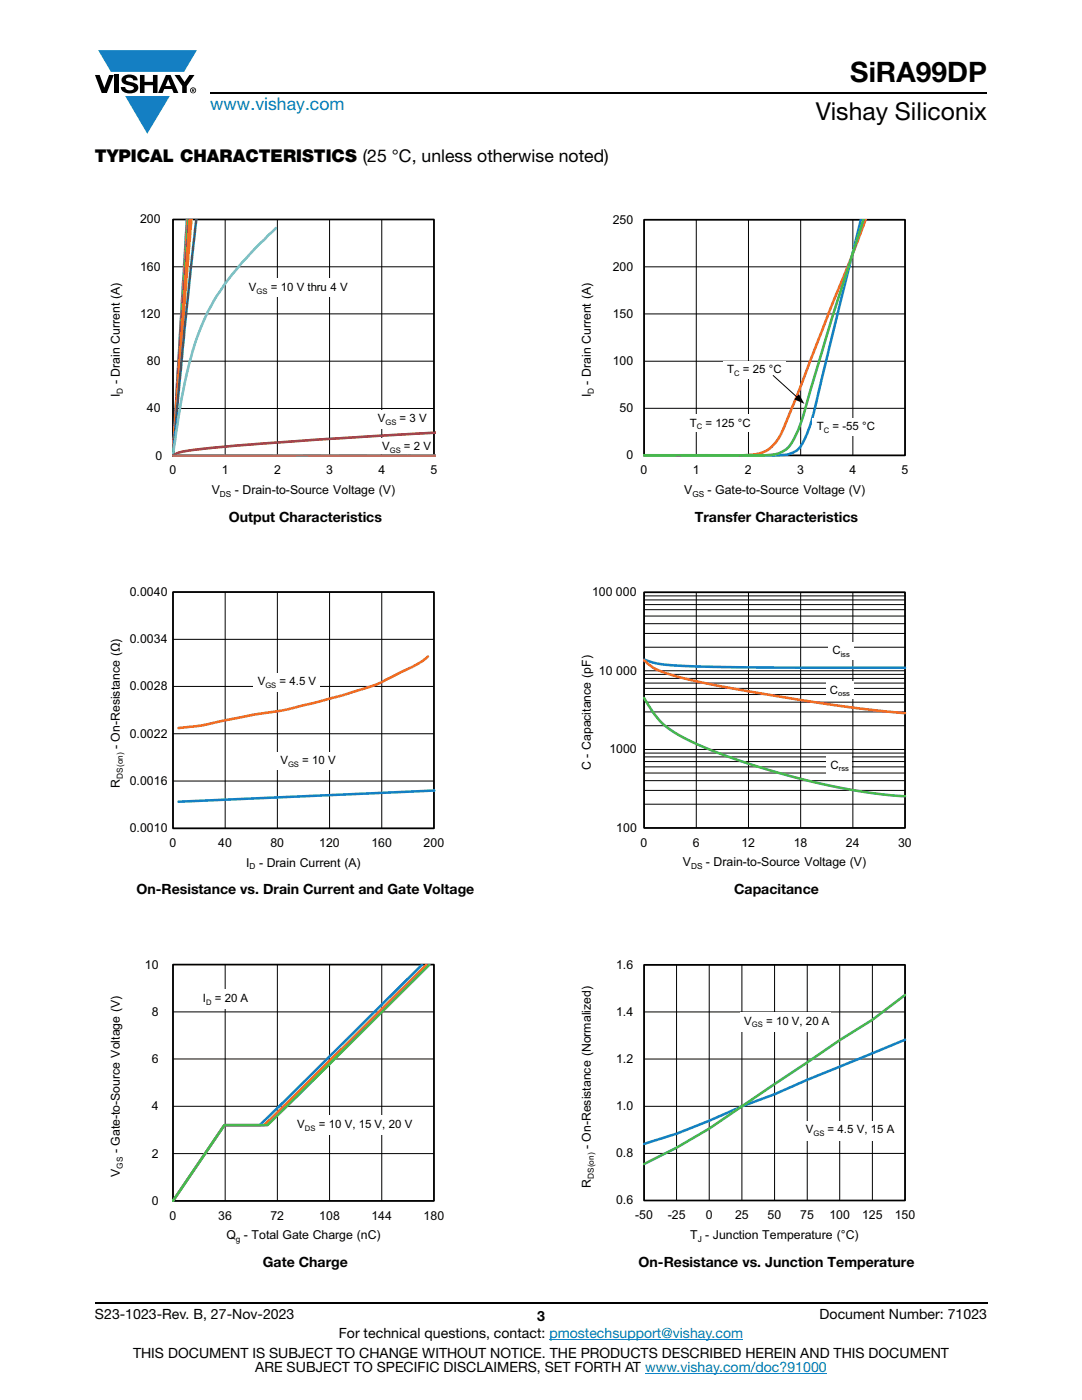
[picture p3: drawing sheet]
<svg xmlns="http://www.w3.org/2000/svg" width="216mm" height="279mm" viewBox="0 0 216 279" stroke-linecap="round" stroke-linejoin="round" font-family="sans-serif">
<g fill="#147fc3">
<path d="M19.6 10h19.7l-2.6 4.3h-1.1h-13.5z"/>
<path d="M25 19.2h8.9l-4.5 7.5z"/>
</g>
<g fill="#000">
<path d="M18.9 15h1l.9 2.5 1-2.5h.9l-1.4 3.6h-1zM22.9 15h.9v3.6h-.9zM24.6 15.3a2.1 2.1 0 0 1 2.8 .3l.1 .4h-.9a.79 .79 0 0 0-.7-.5 .79 .79 0 0 0-.8 .4l.3 .3 1 .2a1.08 1.08 0 0 1 1.2 1 1.08 1.08 0 0 1-1.1 1.2 1.73 1.73 0 0 1-2.4-1.2h.9a.96 .96 0 0 0 .8 .6 .96 .96 0 0 0 .9-.4 1.31 1.31 0 0 0-1.2-.6 1.03 1.03 0 0 1-1.1-.6 1.03 1.03 0 0 1 .2-1.1zM27.9 15h.9v1.3h1.7v-1.3h.9v3.6h-.9v-1.6h-1.7v1.6h-.9zM34.8 15h1.1l.9 1.4 1-1.4h1l-1.5 2.2v1.4h-.9v-1.4z"/>
<path d="M33.6 15.9l.5 1.3h-1.1zM33.1 15l-1.6 3.6h1l.3-.8h1.5l.3 .8h1l-1.6-3.6z"/>
<path d="M38.4 17.8h.2v.2h-.2zM38.3 17.7v.7h.1v-.3l.4 .3-.2-.3 .2-.2-.1-.2z"/>
<path d="M38.1 18a.46 .46 0 0 1 .9 0 .46 .46 0 0 1-.9 0zM37.9 18a.6 .6 0 0 0 1.2 0 .6 .6 0 0 0-1.2 0z"/>
</g>
<path d="M42 18.6h155M18.9 260h178.1" fill="none" stroke="#000" stroke-width=".36"/>
<path d="M109.6 267.3h38.7M128.7 274h36.3" fill="none" stroke="#007ec4" stroke-width=".2"/>
<path d="M34.5 53.2h52.1M44.9 43.8v47.2M55.3 43.8v47.2M65.8 43.8v47.2M76.2 43.8v47.2M34.5 72.1h52.1M34.5 62.6h52.1M34.5 91h52.1M34.5 81.5h52.1M34.5 91v-47.2h52.1v47.2" fill="none" stroke="#000" stroke-width=".2"/>
<path d="M34.5 43.8h52.1v47.2h-52.1z" fill="none" stroke="#000" stroke-width=".34"/>
<path d="M37.3 43.7l-2.8 47.2" fill="none" stroke="#147fc3" stroke-width=".51"/>
<path d="M37.4 43.7l-2.9 47.2" fill="none" stroke="#f16b22" stroke-width=".51"/>
<path d="M37.6 43.7l-3.1 47.2" fill="none" stroke="#48b74e" stroke-width=".51"/>
<path d="M37.8 43.7l-3.3 47.2" fill="none" stroke="#ee1f23" stroke-width=".51"/>
<path d="M38.2 43.7l-3.7 47.2" fill="none" stroke="#fec80b" stroke-width=".51"/>
<path d="M39.2 43.7l-2.4 22-2.3 25.2" fill="none" stroke="#2b5597" stroke-width=".51"/>
<path d="M55.1 45.5l-4.1 4-4.7 5.3-3.3 4.6-1.8 3.4-2.1 5.2-1.9 6.8-1.2 6-1.5 10.1" fill="none" stroke="#5dc7d2" stroke-width=".51"/>
<path d="M86.9 86.3l-23.7 1.4-20.9 1.7a39.3 39.3 0 0 0-6.9 1.1l-.9 .4" fill="none" stroke="#823d1b" stroke-width=".51"/>
<path d="M34.5 90.9h52.4" fill="none" stroke="#4e823b" stroke-width=".51"/>
<path d="M34.5 90.9h52.4" fill="none" stroke="#b9519f" stroke-width=".51"/>
<g fill="#fff">
<path d="M48.6 55.4h21.4v3.8h-21.4z"/>
<path d="M74.6 81.9h11.3v3.7h-11.3z"/>
<path d="M75.5 87.4h10.2v3h-10.2z"/>
</g>
<path d="M34.5 118.2h52.1v47.1h-52.1zM44.9 118.2v47.1M55.3 118.2v47.1M65.8 118.2v47.1M76.2 118.2v47.1M34.5 137h52.1M34.5 127.6h52.1M34.5 155.9h52.1M34.5 146.4h52.1" fill="none" stroke="#000" stroke-width=".2"/>
<path d="M34.5 118.2h52.1v47.1h-52.1z" fill="none" stroke="#000" stroke-width=".34"/>
<path d="M86.7 157.8l-51.1 2.2" fill="none" stroke="#147fc3" stroke-width=".51"/>
<path d="M85.4 131a23.8 23.8 0 0 1-6.1 3.5l-.5 .3a30.9 30.9 0 0 1-8.9 3.4l-9 2.5a60.6 60.6 0 0 1-10.5 2l-5.7 1.1a43.1 43.1 0 0 1-9.1 1.5" fill="none" stroke="#f16b22" stroke-width=".51"/>
<g fill="#fff">
<path d="M50.6 134.3h13.3v3.7h-13.3z"/>
<path d="M55.1 150.1h12.7v3.6h-12.7z"/>
</g>
<path d="M34.5 192.5h52.1v47.2h-52.1zM44.9 192.5v47.2M55.3 192.5v47.2M65.8 192.5v47.2M76.2 192.5v47.2M34.5 211.3h52.1M34.5 201.9h52.1M34.5 230.2h52.1M34.5 220.8h52.1" fill="none" stroke="#000" stroke-width=".2"/>
<path d="M34.5 192.5h52.1v47.2h-52.1z" fill="none" stroke="#000" stroke-width=".34"/>
<path d="M84.2 192.5l-32.4 32.1h-7l-10.3 15.1" fill="none" stroke="#147fc3" stroke-width=".51"/>
<path d="M85.1 192.5l-32.4 32.1h-7.9l-10.3 15.1" fill="none" stroke="#f16b22" stroke-width=".51"/>
<path d="M85.7 192.5l-32.3 32.1h-8.6l-10.3 15.1" fill="none" stroke="#48b74e" stroke-width=".51"/>
<g fill="#fff">
<path d="M39.7 197.5h10.6v3.9h-10.6z"/>
<path d="M58.7 222.5h19.6v3.9h-19.6z"/>
</g>
<path d="M128.5 43.9h52.1v47h-52.1zM128.5 53.3h52.1M138.9 43.9v47M149.3 43.9v47M159.8 43.9v47M170.2 43.9v47M128.5 72.1h52.1M128.5 62.6h52.1M128.5 81.5h52.1" fill="none" stroke="#000" stroke-width=".2"/>
<path d="M128.5 43.9h52.1v47h-52.1z" fill="none" stroke="#000" stroke-width=".34"/>
<path d="M171.8 43.8l-8.8 36a29.3 29.3 0 0 1-3.2 9.3 5.6 5.6 0 0 1-5 1.8h-26.3" fill="none" stroke="#147fc3" stroke-width=".51"/>
<path d="M172.7 43.8l-2.8 7.5-3.9 9.5-8.6 22.2a15.1 15.1 0 0 1-3.5 6.3 9 9 0 0 1-6.2 1.6h-19.2" fill="none" stroke="#f16b22" stroke-width=".51"/>
<path d="M172.3 43.8l-6.3 19.7-5.3 18.1a21.4 21.4 0 0 1-3.4 7.7 8 8 0 0 1-5.9 1.6h-22.9" fill="none" stroke="#48b74e" stroke-width=".51"/>
<g fill="#fff">
<path d="M136.9 82.7h13.7v3.6h-13.7z"/>
<path d="M144.3 72h12.4v3.5h-12.4z"/>
<path d="M162.2 83.4h13.2v3.5h-13.2z"/>
</g>
<g fill="none" stroke="#000" stroke-width=".2">
<path d="M154.2 74.9l5 4.5M128.5 119.7h52.1M128.5 118.9h52.1M128.5 118.2h52.1v47h-52.1zM138.9 118.2v47M149.3 118.2v47M159.8 118.2v47M170.2 118.2v47M128.5 138.6h52.1M128.5 137.4h52.1M128.5 136.3h52.1M128.5 135.4h52.1"/>
<path d="M128.5 134.6h52.1M128.5 129.2h52.1M128.5 126.4h52.1M128.5 124.5h52.1M128.5 122.9h52.1M128.5 121.7h52.1M128.5 120.7h52.1M128.5 133.9h52.1M128.5 157.7h52.1M128.5 155.8h52.1M128.5 154.3h52.1M128.5 153h52.1"/>
<path d="M128.5 152h52.1M128.5 151.1h52.1M128.5 150.3h52.1M128.5 144.8h52.1M128.5 142.1h52.1M128.5 140.1h52.1M128.5 149.6h52.1M128.5 160.5h52.1"/>
</g>
<path d="M159.4 78.7l1.1 1.9-2-.9z" fill="#000"/>
<path d="M128.5 118.2h52.1v47h-52.1z" fill="none" stroke="#000" stroke-width=".34"/>
<path d="M128.5 131.6a27.1 27.1 0 0 0 9.6 1.4l15.1 .2 27.4 .1" fill="none" stroke="#147fc3" stroke-width=".51"/>
<path d="M128.5 131.8a13.7 13.7 0 0 0 6.6 3.2l8.6 1.9 14.3 2.5 12.2 1.8 10.4 1.1" fill="none" stroke="#f16b22" stroke-width=".51"/>
<path d="M128.5 139.3a16.4 16.4 0 0 0 6.3 7l3.8 2 5.2 2.1 6.2 2.2 7 2.1 6.2 1.6 6.1 1.2 6.1 1 5.2 .4" fill="none" stroke="#48b74e" stroke-width=".51"/>
<g fill="#fff">
<path d="M165.3 128.1h5v3.5h-5z"/>
<path d="M164.9 151h5.2v3.5h-5.2z"/>
<path d="M164.8 136h5.5v3.5h-5.5z"/>
</g>
<path d="M128.5 192.6h52.1v47h-52.1zM135 192.6v47M141.5 192.6v47M148 192.6v47M154.6 192.6v47M161.1 192.6v47M167.6 192.6v47M174.1 192.6v47M128.5 211.4h52.1M128.5 202h52.1M128.5 230.2h52.1M128.5 220.8h52.1" fill="none" stroke="#000" stroke-width=".2"/>
<path d="M128.5 192.6h52.1v47h-52.1z" fill="none" stroke="#000" stroke-width=".34"/>
<path d="M180.6 207.5l-19.5 8-6.5 2.9-6.6 2.4-6.5 2.9-6.5 2.6-6.5 2" fill="none" stroke="#147fc3" stroke-width=".51"/>
<path d="M180.6 198.6l-6.5 4.9-6.5 4.1-26.1 17.6-6.5 3.8-6.5 3.3" fill="none" stroke="#48b74e" stroke-width=".51"/>
<g fill="#fff">
<path d="M160 223.7h18.6v3.9h-18.6z"/>
<path d="M147.7 202.1h18v3.8h-18z"/>
</g>
<text font-size="5.6" x="169.7" y="16.4">SiRA99DP</text>
<text font-size="4.9" x="162.8" y="24">Vishay Siliconix</text>
<text font-size="3.5" fill="#007ec4" x="42" y="21.9">www.vishay.com</text>
<text font-size="3.5" x="18.9" y="32.3">TYPICAL CHARACTERISTICS (25 °C, unless otherwise noted)</text>
<g font-size="2.8">
<text x="45.7" y="104.1">Output Characteristics</text>
<text x="138.7" y="104.1">Transfer Characteristics</text>
<text x="27.2" y="178.5">On-Resistance vs. Drain Current and Gate Voltage</text>
<text x="146.5" y="178.5">Capacitance</text>
<text x="52.4" y="252.8">Gate Charge</text>
<text x="127.4" y="252.8">On-Resistance vs. Junction Temperature</text>
<text x="18.9" y="263.3">S23-1023-Rev. B, 27-Nov-2023</text>
<text x="107.2" y="263.6">3</text>
<text x="163.6" y="263.3">Document Number: 71023</text>
<text x="67.6" y="267.1">For technical questions, contact: pmostechsupport@vishay.com</text>
<text x="26.5" y="271">THIS DOCUMENT IS SUBJECT TO CHANGE WITHOUT NOTICE. THE PRODUCTS DESCRIBED HEREIN AND THIS DOCUMENT</text>
<text x="50.9" y="273.8">ARE SUBJECT TO SPECIFIC DISCLAIMERS, SET FORTH AT www.vishay.com/doc?91000</text>
</g>
<g font-size="2.5">
<text x="28" y="44.6">200</text>
<text x="122.3" y="44.7">250</text>
<text x="28" y="54">160</text>
<text x="122.3" y="54.1">200</text>
<text x="28" y="63.5">120</text>
<text x="122.3" y="63.5">150</text>
<text x="23.9" y="76.7" transform="rotate(-90 23.9 76.7)">- Drain Current (A)</text>
<text x="29.3" y="72.9">80</text>
<text x="117.9" y="76.8" transform="rotate(-90 117.9 76.8)">- Drain Current (A)</text>
<text x="122.3" y="72.9">100</text>
<text x="23.9" y="79.3" transform="rotate(-90 23.9 79.3)">I</text>
<text x="29.3" y="82.3">40</text>
<text x="117.9" y="79.3" transform="rotate(-90 117.9 79.3)">I</text>
<text x="123.6" y="82.3">50</text>
<text x="31" y="91.7">0</text>
<text x="33.8" y="94.7">0</text>
<text x="44.3" y="94.7">1</text>
<text x="54.7" y="94.7">2</text>
<text x="65.1" y="94.7">3</text>
<text x="75.5" y="94.7">4</text>
<text x="85.9" y="94.7">5</text>
<text x="125" y="91.7">0</text>
<text x="127.8" y="94.6">0</text>
<text x="138.2" y="94.6">1</text>
<text x="148.6" y="94.6">2</text>
<text x="159.1" y="94.6">3</text>
<text x="169.5" y="94.6">4</text>
<text x="179.9" y="94.6">5</text>
<text x="42.2" y="98.6">V</text>
<text x="46.9" y="98.6">- Drain-to-Source Voltage (V)</text>
<text x="136.5" y="98.5">V</text>
<text x="141.2" y="98.5">- Gate-to-Source Voltage (V)</text>
<text x="25.9" y="118.9">0.0040</text>
<text x="118.1" y="119">100 000</text>
<text x="25.9" y="128.4">0.0034</text>
<text x="25.9" y="137.8">0.0028</text>
<text x="119.5" y="134.7">10 000</text>
<text x="23.9" y="149.5" transform="rotate(-90 23.9 149.5)">- On-Resistance (Ω)</text>
<text x="25.9" y="147.2">0.0022</text>
<text x="117.9" y="153.6" transform="rotate(-90 117.9 153.6)">C - Capacitance (pF)</text>
<text x="121.6" y="150.4">1000</text>
<text x="23.9" y="157.2" transform="rotate(-90 23.9 157.2)">R</text>
<text x="25.9" y="156.7">0.0016</text>
<text x="25.9" y="166.1">0.0010</text>
<text x="123" y="166">100</text>
<text x="33.8" y="169">0</text>
<text x="43.5" y="169">40</text>
<text x="49.1" y="172.9">I</text>
<text x="51.7" y="172.9">- Drain Current (A)</text>
<text x="54" y="169">80</text>
<text x="63.7" y="169">120</text>
<text x="74.1" y="169">160</text>
<text x="84.5" y="169">200</text>
<text x="127.8" y="169">0</text>
<text x="136.2" y="172.9">V</text>
<text x="138.2" y="169">6</text>
<text x="140.9" y="172.9">- Drain-to-Source Voltage (V)</text>
<text x="148" y="169">12</text>
<text x="158.4" y="169">18</text>
<text x="168.8" y="169">24</text>
<text x="179.2" y="169">30</text>
<text x="28.9" y="193.3">10</text>
<text x="122.9" y="193.4">1.6</text>
<text x="30.3" y="202.7">8</text>
<text x="122.9" y="202.8">1.4</text>
<text x="30.3" y="212.2">6</text>
<text x="122.9" y="212.2">1.2</text>
<text x="30.3" y="221.6">4</text>
<text x="122.9" y="221.6">1.0</text>
<text x="23.9" y="230.2" transform="rotate(-90 23.9 230.2)">- Gate-to-Source Voltage (V)</text>
<text x="30.3" y="231">2</text>
<text x="117.9" y="229.4" transform="rotate(-90 117.9 229.4)">- On-Resistance (Normalized)</text>
<text x="122.9" y="231">0.8</text>
<text x="23.9" y="234.9" transform="rotate(-90 23.9 234.9)">V</text>
<text x="117.9" y="237" transform="rotate(-90 117.9 237)">R</text>
<text x="30.3" y="240.4">0</text>
<text x="33.8" y="243.4">0</text>
<text x="43.5" y="243.4">36</text>
<text x="54" y="243.4">72</text>
<text x="63.7" y="243.4">108</text>
<text x="74.1" y="243.4">144</text>
<text x="84.5" y="243.4">180</text>
<text x="122.9" y="240.4">0.6</text>
<text x="126.7" y="243.3">-50</text>
<text x="133.2" y="243.3">-25</text>
<text x="140.8" y="243.3">0</text>
<text x="146.7" y="243.3">25</text>
<text x="153.2" y="243.3">50</text>
<text x="159.7" y="243.3">75</text>
<text x="165.5" y="243.3">100</text>
<text x="172" y="243.3">125</text>
<text x="178.5" y="243.3">150</text>
<text x="45.2" y="247.3">Q - Total Gate Charge (nC)</text>
<text x="137.7" y="247.2">T - Junction Temperature (°C)</text>
</g>
<g font-size="2.3">
<text x="49.7" y="58.1">V</text>
<text x="54" y="58.1">= 10 V thru 4 V</text>
<text x="145.1" y="74.4">T</text>
<text x="148.2" y="74.4">= 25 °C</text>
<text x="75.4" y="84.3">V</text>
<text x="76.3" y="89.8">V</text>
<text x="79.7" y="84.3">= 3 V</text>
<text x="80.6" y="89.8">= 2 V</text>
<text x="137.7" y="85.1">T</text>
<text x="140.8" y="85.1">= 125 °C</text>
<text x="163" y="85.8">T</text>
<text x="166.1" y="85.8">= -55 °C</text>
<text x="166.1" y="130.5">C</text>
<text x="51.4" y="136.7">V</text>
<text x="55.8" y="136.7">= 4.5 V</text>
<text x="165.6" y="138.4">C</text>
<text x="56" y="152.5">V</text>
<text x="60.3" y="152.5">= 10 V</text>
<text x="165.7" y="153.4">C</text>
<text x="40.5" y="200">I</text>
<text x="42.9" y="200">= 20 A</text>
<text x="148.5" y="204.5">V</text>
<text x="152.9" y="204.5">= 10 V, 20 A</text>
<text x="59.3" y="225.1">V</text>
<text x="63.6" y="225.1">= 10 V, 15 V, 20 V</text>
<text x="160.8" y="226.2">V</text>
<text x="165.1" y="226.2">= 4.5 V, 15 A</text>
</g>
<g font-size="1.7">
<text x="24.5" y="78.6" transform="rotate(-90 24.5 78.6)">D</text>
<text x="118.5" y="78.7" transform="rotate(-90 118.5 78.7)">D</text>
<text x="43.9" y="99.2">DS</text>
<text x="138.2" y="99.1">GS</text>
<text x="24.5" y="155.4" transform="rotate(-90 24.5 155.4)">DS(on)</text>
<text x="49.8" y="173.5">D</text>
<text x="137.9" y="173.5">DS</text>
<text x="24.5" y="233.2" transform="rotate(-90 24.5 233.2)">GS</text>
<text x="118.5" y="235.2" transform="rotate(-90 118.5 235.2)">DS(on)</text>
<text x="47.1" y="247.9">g</text>
<text x="139.3" y="247.8">J</text>
</g>
<g font-size="1.5">
<text x="51.2" y="58.6">GS</text>
<text x="146.5" y="74.9">C</text>
<text x="76.9" y="84.8">GS</text>
<text x="139.1" y="85.7">C</text>
<text x="164.4" y="86.3">C</text>
<text x="77.8" y="90.4">GS</text>
<text x="167.8" y="131.1">iss</text>
<text x="52.9" y="137.2">GS</text>
<text x="167.2" y="139">oss</text>
<text x="57.5" y="153.1">GS</text>
<text x="167.4" y="153.9">rss</text>
<text x="41.1" y="200.5">D</text>
<text x="150" y="205.1">GS</text>
<text x="60.9" y="225.7">DS</text>
<text x="162.3" y="226.7">GS</text>
</g>
</svg>
